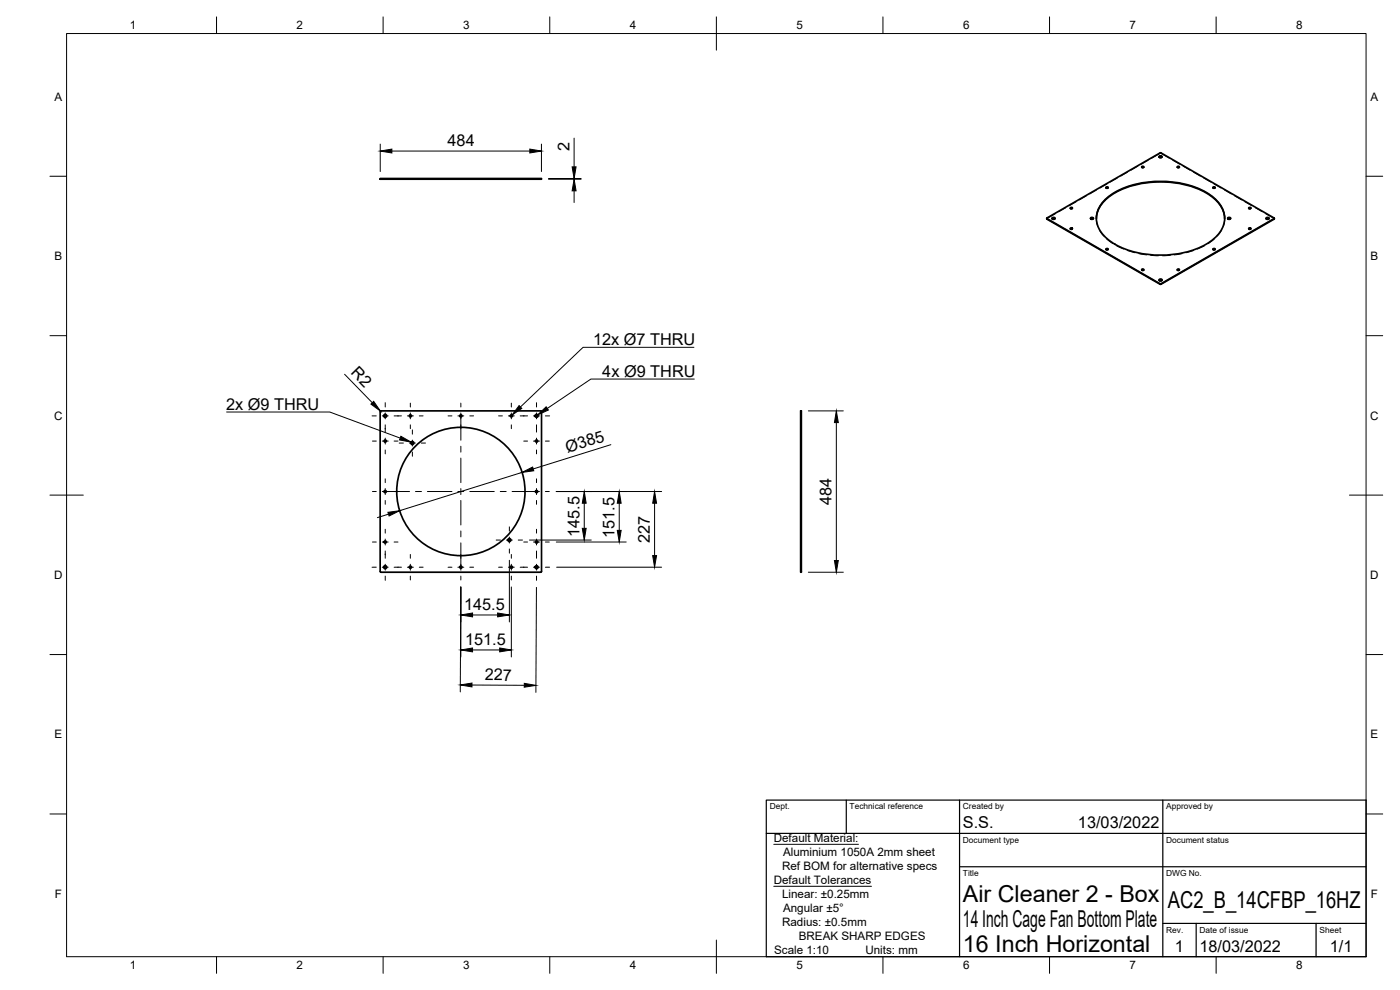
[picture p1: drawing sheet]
<svg xmlns="http://www.w3.org/2000/svg" width="420mm" height="297mm" viewBox="0 0 420 297" stroke-linecap="round" stroke-linejoin="round" font-family="sans-serif">
<!-- layer: Visible -->
<g fill="none" stroke="#000" stroke-width=".51">
<path d="M114.1 53.6h48.4v.2h-48.4zM331.9 56.3h.6M332.1 59.5a26.9 26.9 0 0 1 20.5-4.8 21.5 21.5 0 0 1 12.9 5.8 7.3 7.3 0 0 1-1 11 26.9 26.9 0 0 1-20.5 4.8 21.5 21.5 0 0 1-12.9-5.9 7.3 7.3 0 0 1 1-10.9zM342.7 50.2h.5M347.9 47.1l.4-.2 .4 .2M348 46.8h.4l.3 .3-.5 .2-.4-.2zM353.3 50.2h.6M364.1 56.3h.5M314.1 65.5l.1 .3 34.1 19.5 34.1-19.6v-.2M314.2 65.4l34.1-19.6 34.1 19.7-34.1 19.7zM315.7 65.6l.5-.2 .4 .2M315.9 65.3l.4-.1 .3 .4-.5 .1-.4-.1z"/>
<path d="M321.2 68.6h.6M321.2 62.5h.6M327.3 65.6l.4-.2 .4 .2M327.4 65.3l.4-.1 .4 .4-.6 .1-.3-.1zM329 65.6a9.7 9.7 0 0 1 5.7-7.8 29.8 29.8 0 0 1 28.4 .8 9.2 9.2 0 0 1 4.4 7M331.9 74.8h.6M364.1 74.8h.5M368.5 65.6l.4-.2 .4 .2M368.6 65.3l.4-.1 .3 .4-.5 .1-.4-.1zM374.8 62.5h.6M374.8 68.6h.6M380 65.6l.4-.2 .4 .2"/>
<path d="M380.1 65.3l.4-.1 .4 .4-.6 .1-.3-.1zM342.7 81h.5M347.9 84.1l.4-.2 .4 .2M348 83.8l.4-.1 .3 .4-.5 .1-.3-.1zM353.3 81h.6M114.3 123.3h48.2v48.2M114.3 123.3l-.2 .2v48M240.3 123.3h.2v48.4h-.2zM114.1 171.5l.2 .2M162.5 171.5l-.2 .2h-48"/>
<circle cx="332.2" cy="56.3" r=".24"/>
<circle cx="343" cy="50.1" r=".24"/>
<circle cx="353.6" cy="50.1" r=".24"/>
<circle cx="364.4" cy="56.3" r=".24"/>
<circle cx="321.5" cy="68.5" r=".24"/>
<circle cx="321.5" cy="62.4" r=".24"/>
<circle cx="332.2" cy="74.8" r=".24"/>
<circle cx="364.4" cy="74.8" r=".24"/>
<circle cx="375.1" cy="62.4" r=".24"/>
<circle cx="375.1" cy="68.5" r=".24"/>
<circle cx="343" cy="80.9" r=".24"/>
<circle cx="353.6" cy="80.9" r=".24"/>
<circle cx="115.6" cy="132.3" r=".33"/>
<circle cx="115.6" cy="124.8" r=".46"/>
<circle cx="123.2" cy="124.8" r=".33"/>
<circle cx="123.8" cy="132.9" r=".46"/>
<circle cx="138.3" cy="124.8" r=".33"/>
<circle cx="153.5" cy="124.8" r=".33"/>
<circle cx="161" cy="132.3" r=".33"/>
<circle cx="161" cy="124.8" r=".46"/>
<circle cx="115.6" cy="147.5" r=".33"/>
<circle cx="138.3" cy="147.5" r="19.3"/>
<circle cx="161" cy="147.5" r=".33"/>
<circle cx="115.6" cy="162.6" r=".33"/>
<circle cx="115.6" cy="170.2" r=".46"/>
<circle cx="123.2" cy="170.2" r=".33"/>
<circle cx="138.3" cy="170.2" r=".33"/>
<circle cx="152.9" cy="162" r=".46"/>
<circle cx="153.5" cy="170.2" r=".33"/>
<circle cx="161" cy="162.6" r=".33"/>
<circle cx="161" cy="170.2" r=".46"/>
</g>
<!-- layer: Hidden -->
<g fill="none" stroke="#000" stroke-width=".3">
<path d="M115.1 53.6v.2M115.3 53.6v.2M115.9 53.6v.2M116 53.6v.2M119 53.6v.2M122.8 53.6v.2M123.3 53.6v.2M123.5 53.6v.2M124.2 53.6v.2M138 53.6v.2M138.6 53.6v.2M152.4 53.6v.2"/>
<path d="M153.1 53.6v.2M153.3 53.6v.2M153.8 53.6v.2M157.6 53.6v.2M160.6 53.6v.2M160.7 53.6v.2M161.4 53.6v.2M161.5 53.6v.2M326 58.8l-2 1.2M329.1 57l-2.1 1.2M331.9 56.2v.2M331.9 56.3l.2 .3 .4-.3"/>
<path d="M332.2 55.2l-2.1 1.2M332.6 56.2v.2M335.3 53.4l-2.1 1.2M338.4 51.7l-2.1 1.1M341.5 49.9l-2.1 1.2M342.6 50.1v.2M342.6 50.2l.2 .2h.4v-.2M343.3 50.1v.2M344.6 48.1l-2.1 1.2M345.6 47.5l2.6-1.5 2.8 1.5M347.8 47v.2M347.9 47.1a.44 .44 0 0 0 .4 .3 .44 .44 0 0 0 .4-.3"/>
<path d="M348.7 47v.2M352 48.1l2.1 1.2M353.3 50.1v.2M353.3 50.2l.2 .2 .4-.2M353.9 50.1v.2M355.1 49.9l2 1.2M358.2 51.7l2 1.1M361.3 53.4l2 1.2M364 56.2v.2M364 56.3l.3 .3 .3-.3M364.4 55.2l2 1.2M364.7 56.2v.2"/>
<path d="M367.5 57l2 1.2M370.6 58.8l2 1.2M315.7 65.5v.2M315.7 65.6a.45 .45 0 0 0 .5 .3 .45 .45 0 0 0 .4-.3M316.6 65.5v.2M316.7 64.1l-2.6 1.6M319.8 62.3l-2 1.2M321.2 62.4v.2M321.2 68.6v.1M321.2 68.7l.2 .2h.4v-.2M321.2 62.5l.3 .3 .3-.3M321.8 62.4v.2"/>
<path d="M321.8 68.6v.1M322.9 60.6l-2.1 1.2M327.3 65.5v.2M327.3 65.6a.43 .43 0 0 0 .4 .3 .43 .43 0 0 0 .4-.3M328.1 65.5v.2M329 65.6l.4 2.2M329 65.5v.2M329.9 68.9l1.4 2M331.9 74.7v.2M331.9 74.8l.3 .3 .3-.3M332.1 71.7l1.9 1.4M332.6 74.7v.2"/>
<path d="M335.1 73.7l2.1 1M338.3 75.1l2.3 .7M341.8 76.1l2.3 .4M345.3 76.6l2.4 .1M351.3 76.6l-2.4 .1M354.8 76.1l-2.4 .4M358.2 75.1l-2.2 .7M361.5 73.7l-2.2 1M364 74.7v.2M364 74.8l.3 .3 .3-.3M364.4 71.7l-1.9 1.4M364.7 74.7v.2"/>
<path d="M366.7 68.9l-1.4 2M367.5 65.6l-.3 2.2M367.5 65.5v.2M368.4 65.5v.2M368.4 65.6a.43 .43 0 0 0 .5 .3 .43 .43 0 0 0 .4-.3M369.3 65.5v.2M373.7 60.6l2 1.2M374.7 62.4v.2M374.7 68.6v.1M374.8 62.5l.2 .3 .3-.3M374.8 68.7l.2 .2 .3-.1v-.1M375.4 62.4v.2"/>
<path d="M375.4 68.6v.1M376.8 62.3l2 1.2M379.9 64.1l2.5 1.6M379.9 65.5v.2M380 65.6a.45 .45 0 0 0 .4 .3 .45 .45 0 0 0 .4-.3M380.9 65.5v.2M342.6 80.9v.2M342.6 81l.3 .3 .3-.1v-.2M343.3 80.9v.2M347.8 84v.1M347.9 84.1a.45 .45 0 0 0 .4 .3 .45 .45 0 0 0 .4-.3M348.7 84v.1"/>
<path d="M353.3 80.9v.2M353.3 81l.2 .3 .4-.1v-.2M353.9 80.9v.2M240.3 125.2h.2M240.3 124.3h.2M240.3 133.4h.2M240.3 132.5h.2M240.3 128.2h.2M240.3 125.1h.2M240.3 124.4h.2M240.3 132.7h.2M240.3 132h.2"/>
<path d="M240.3 147.2h.2M240.3 147.8h.2M240.3 170.6h.2M240.3 169.7h.2M240.3 162.5h.2M240.3 161.6h.2M240.3 166.7h.2M240.3 162.3h.2M240.3 163h.2M240.3 169.8h.2M240.3 170.5h.2"/>
</g>
<!-- layer: Hidden Narrow -->
<path d="M348.1 45.9v.1M348.4 45.9v.1M314.2 65.4v.2M382.4 65.4v.2" fill="none" stroke="#000" stroke-width=".3"/>
<!-- layer: Visible Narrow -->
<path d="M314.2 65.6v.2M382.4 65.6v.2M348.1 85.1v.2M348.4 85.1v.2" fill="none" stroke="#000" stroke-width=".3"/>
<!-- layer: Border -->
<g fill="none" stroke="#000" stroke-width=".3">
<path d="M20 10.1h390v276.9h-390zM65 5.1v5M115 5.1v5M165 5.1v5M215 5.1v10M265 5.1v5M315 5.1v5M365 5.1v5M15 52.9h5M410 52.9h5M15 100.7h5M410 100.7h5"/>
<path d="M15 148.6h10M405 148.6h10M15 196.4h5M410 196.4h5M15 244.2h5M410 244.2h5M65 287v5M115 287v5M165 287v5M215 282.1v9.9M265 287v5M315 287v5"/>
<path d="M365 287v5"/>
</g>
<!-- layer: TitleBlock -->
<path d="M230 240.1h180v46.9h-180zM230 250h180M254 240.1v9.9M288 240.1v46.9M349 240.1v46.9M288 260.1h122M349 277.1h61M359 277.1v9.9M395 277.1v9.9" fill="none" stroke="#000" stroke-width=".36"/>
<!-- layer: Dimensions -->
<g fill="none" stroke="#000" stroke-width=".3">
<path d="M114.1 43.2v8.3M117.6 45.3h41.4M162.5 43.2v8.3M164.6 53.8h9.8M164.6 53.6h9.8M172.3 41.5v8.6M172.3 53.6v.2M172.3 57.3v3.5M103.4 112.3l8.3 8.5M114.2 123.3l.1 .2M183.3 133.4l-23.3 7.3M242.6 123.3h10.5"/>
<path d="M251 126.8v41.4M116.6 154.3l-3.3 1M156.7 141.7l-36.8 11.5M166.9 147.5h31.7M175.3 151v7.5M185.8 151v8.1M196.4 151v15.7M152.9 168.1v18.5M153.5 176.1v21M158.9 162h18.5M161 176.2l-.2 31.5M166.9 162.6h21"/>
<path d="M167 170.2h31.6M242.6 171.7h10.5M138.3 197.1v-21l-.2 31.5M141.8 184.5h7.6M141.8 195h8.2M141.6 205.5l15.7 .1"/>
</g>
<g fill="#000" stroke="#000" stroke-width=".3">
<path d="M114.1 45.3l3.5-.6v1.2zM159 44.7l3.5 .6-3.5 .6zM172.3 53.8l.6 3.5h-1.2zM171.7 50.1h1.2l-.6 3.5zM111.3 121.2l.8-.8 2.1 2.9zM251 123.3l.6 3.5h-1.2zM116.4 153.7l3.5-.5-3.1 1.6zM156.7 141.7l3.2-1.6 .3 1.2zM175.3 147.5l.6 3.5h-1.1zM174.8 158.5h1.1l-.6 3.5zM185.8 147.5l.6 3.5h-1.1zM185.3 159.1h1.1l-.6 3.5z"/>
<path d="M196.4 147.5l.6 3.5h-1.1zM195.9 166.7h1.1l-.6 3.5zM250.4 168.2h1.2l-.6 3.5zM138.3 184.5l3.5-.6v1.2zM138.3 195l3.5-.6v1.2zM149.4 183.9l3.5 .6-3.5 .6zM150 194.4l3.5 .6-3.5 .6zM138.1 205.5l3.5-.6v1.2zM157.4 205l3.4 .6-3.5 .6z"/>
</g>
<!-- layer: Center Lines -->
<g fill="none" stroke="#000" stroke-width=".3">
<path d="M111.7 124.8h1.2M111.8 132.3h1.1M114.7 132.3h1.8M114.7 124.8h1.8M115.6 120.8v1.3M115.6 123.9v1.8M115.6 127.5v2.2M115.6 131.5v1.7M115.6 135v1.2M118.3 132.3h1.1M118.3 124.8h2.2M119.8 132.9h1.3"/>
<path d="M122.3 124.8h1.8M122.9 132.9h1.8M123.1 121v1.1M123.1 123.9v1.8M123.1 127.5v1.1M123.8 129v1.3M123.8 132v1.8M123.8 135.6v1.3M125.8 124.8h1.2M126.4 132.9h1.3M134.5 124.8h1.1M137.4 124.8h1.8"/>
<path d="M138.3 121v1.1M138.3 123.9v8.2M138.3 133.9v1.8M138.3 137.4v7.4M141 124.8h1.1M149.6 124.8h1.2M152.6 124.8h1.7M153.5 121v1.1M153.5 123.9v1.8M153.5 127.5v1.1M156.1 124.8h2.2M157.2 132.3h1.1"/>
<path d="M160.1 132.3h1.8M160.1 124.8h1.8M161 120.8v1.3M161 123.9v1.8M161 127.5v2.2M161 131.5v1.7M161 135v1.2M163.7 132.3h1.1M163.7 124.8h1.3M111.8 147.5h1.1M114.7 147.5h8.2M115.6 143.7v1.1"/>
<path d="M115.6 146.6v1.8M115.6 150.2v1.1M115.6 158.8v1.2M124.7 147.5h1.8M128.3 147.5h7.3M137.4 147.5h1.8M138.3 146.6v1.8M138.3 150.2v7.3M138.3 159.3v1.8M141 147.5h7.3M150.1 147.5h1.8M152.9 158.1v1.2"/>
<path d="M153.7 147.5h8.2M161 143.7v1.1M161 146.6v1.8M161 150.2v1.1M161 158.8v1.2M163.7 147.5h1.1M111.7 170.2h1.2M111.8 162.6h1.1M114.7 170.2h1.8M114.7 162.6h1.8M115.6 161.7v1.8M115.6 165.3v2.2"/>
<path d="M115.6 169.3v1.8M115.6 172.9v1.2M118.3 170.2h2.2M118.3 162.6h1.1M122.3 170.2h1.8M123.1 166.4v1.1M123.1 169.3v1.8M123.1 172.9v1.1M125.8 170.2h1.2M134.5 170.2h1.1M137.4 170.2h1.8M138.3 162.9v8.2"/>
<path d="M138.3 172.9v1.1M141 170.2h1.1M148.9 162h1.3M149.6 170.2h1.2M152 162h1.8M152.6 170.2h1.7M152.9 161.1v1.8M152.9 164.7v1.3M153.5 166.4v1.1M153.5 169.3v1.8M153.5 172.9v1.1M155.5 162h1.3"/>
<path d="M156.1 170.2h2.2M157.2 162.6h1.1M160.1 170.2h1.8M160.1 162.6h1.8M161 161.7v1.8M161 165.3v2.2M161 169.3v1.8M161 172.9v1.2M163.7 170.2h1.3M163.7 162.6h1.1"/>
</g>
<!-- layer: Annotations -->
<path d="M120.3 130.9l3.1 1.8-3.5-.7zM155.8 121.7l.8 .8-2.9 2zM161.4 124.5l2.5-2.4 .7 .9z" fill="#000" stroke="#000" stroke-width=".3"/>
<path d="M208.3 104.2h-33.3l-18.8 17.9M208.4 113.7h-31.1l-13 8.8M68 123.6h31l21.1 7.9M232.2 253.3h25.4M232.2 265.9h29.3" fill="none" stroke="#000" stroke-width=".3"/>
<g font-size="7">
<text x="289" y="270.6">Air Cleaner 2 - Box</text>
<text x="350.5" y="272.3">AC2_B_14CFBP_16HZ</text>
<text x="289" y="278.1">14 Inch Cage Fan Bottom Plate</text>
<text x="289" y="285.5">16 Inch Horizontal</text>
</g>
<g font-size="4.9">
<text x="134.3" y="43.9">484</text>
<text x="170.9" y="45.3" transform="rotate(-90 170.9 45.3)">2</text>
<text x="178" y="103.5">12x Ø7 THRU</text>
<text x="105.1" y="112.1" transform="rotate(46 105.1 112.1)">R2</text>
<text x="180.8" y="113">4x Ø9 THRU</text>
<text x="67.9" y="122.9">2x Ø9 THRU</text>
<text x="170.3" y="135.9" transform="rotate(-17 170.3 135.9)">Ø385</text>
<text x="249.5" y="151.5" transform="rotate(-90 249.5 151.5)">484</text>
<text x="173.9" y="161" transform="rotate(-90 173.9 161)">145.5</text>
<text x="184.4" y="161.3" transform="rotate(-90 184.4 161.3)">151.5</text>
<text x="195.1" y="162.9" transform="rotate(-90 195.1 162.9)">227</text>
<text x="139.3" y="183.1">145.5</text>
<text x="139.6" y="193.6">151.5</text>
<text x="145.5" y="204.2">227</text>
<text x="289" y="248.5">S.S.</text>
<text x="323.5" y="248.5">13/03/2022</text>
<text x="352.6" y="285.7">1</text>
<text x="360" y="285.5">18/03/2022</text>
<text x="399.1" y="285.7">1/1</text>
</g>
<g font-size="3.5">
<text x="39" y="8.8">1</text>
<text x="89" y="8.8">2</text>
<text x="139" y="8.8">3</text>
<text x="189" y="8.8">4</text>
<text x="239" y="8.8">5</text>
<text x="289" y="8.8">6</text>
<text x="339" y="8.8">7</text>
<text x="389" y="8.8">8</text>
<text x="16.3" y="30.2">A</text>
<text x="411.3" y="30.2">A</text>
<text x="16.3" y="78">B</text>
<text x="411.3" y="78">B</text>
<text x="16.2" y="125.9">C</text>
<text x="411.2" y="125.9">C</text>
<text x="16.2" y="173.7">D</text>
<text x="411.2" y="173.7">D</text>
<text x="16.3" y="221.6">E</text>
<text x="411.3" y="221.6">E</text>
<text x="232.2" y="252.6">Default Material:</text>
<text x="235" y="256.8">Aluminium 1050A 2mm sheet</text>
<text x="234.7" y="261">Ref BOM for alternative specs</text>
<text x="16.4" y="269.4">F</text>
<text x="232.2" y="265.2">Default Tolerances</text>
<text x="234.7" y="269.4">Linear: ±0.25mm</text>
<text x="411.4" y="269.4">F</text>
<text x="235" y="273.5">Angular ±5°</text>
<text x="234.7" y="277.7">Radius: ±0.5mm</text>
<text x="239.7" y="281.9">BREAK SHARP EDGES</text>
<text x="232.3" y="286.1">Scale 1:10</text>
<text x="259.7" y="286.1">Units: mm</text>
<text x="39" y="290.8">1</text>
<text x="89" y="290.8">2</text>
<text x="139" y="290.8">3</text>
<text x="189" y="290.8">4</text>
<text x="239" y="290.8">5</text>
<text x="289" y="290.8">6</text>
<text x="339" y="290.8">7</text>
<text x="389" y="290.8">8</text>
</g>
<g font-size="2.5">
<text x="231" y="242.9">Dept.</text>
<text x="255" y="242.9">Technical reference</text>
<text x="289" y="242.9">Created by</text>
<text x="350" y="242.9">Approved by</text>
<text x="289" y="252.8">Document type</text>
<text x="350" y="252.8">Document status</text>
<text x="289" y="262.9">Title</text>
<text x="350" y="262.9">DWG No.</text>
<text x="350" y="279.9">Rev.</text>
<text x="360" y="279.9">Date of issue</text>
<text x="396" y="279.9">Sheet</text>
</g>
</svg>
